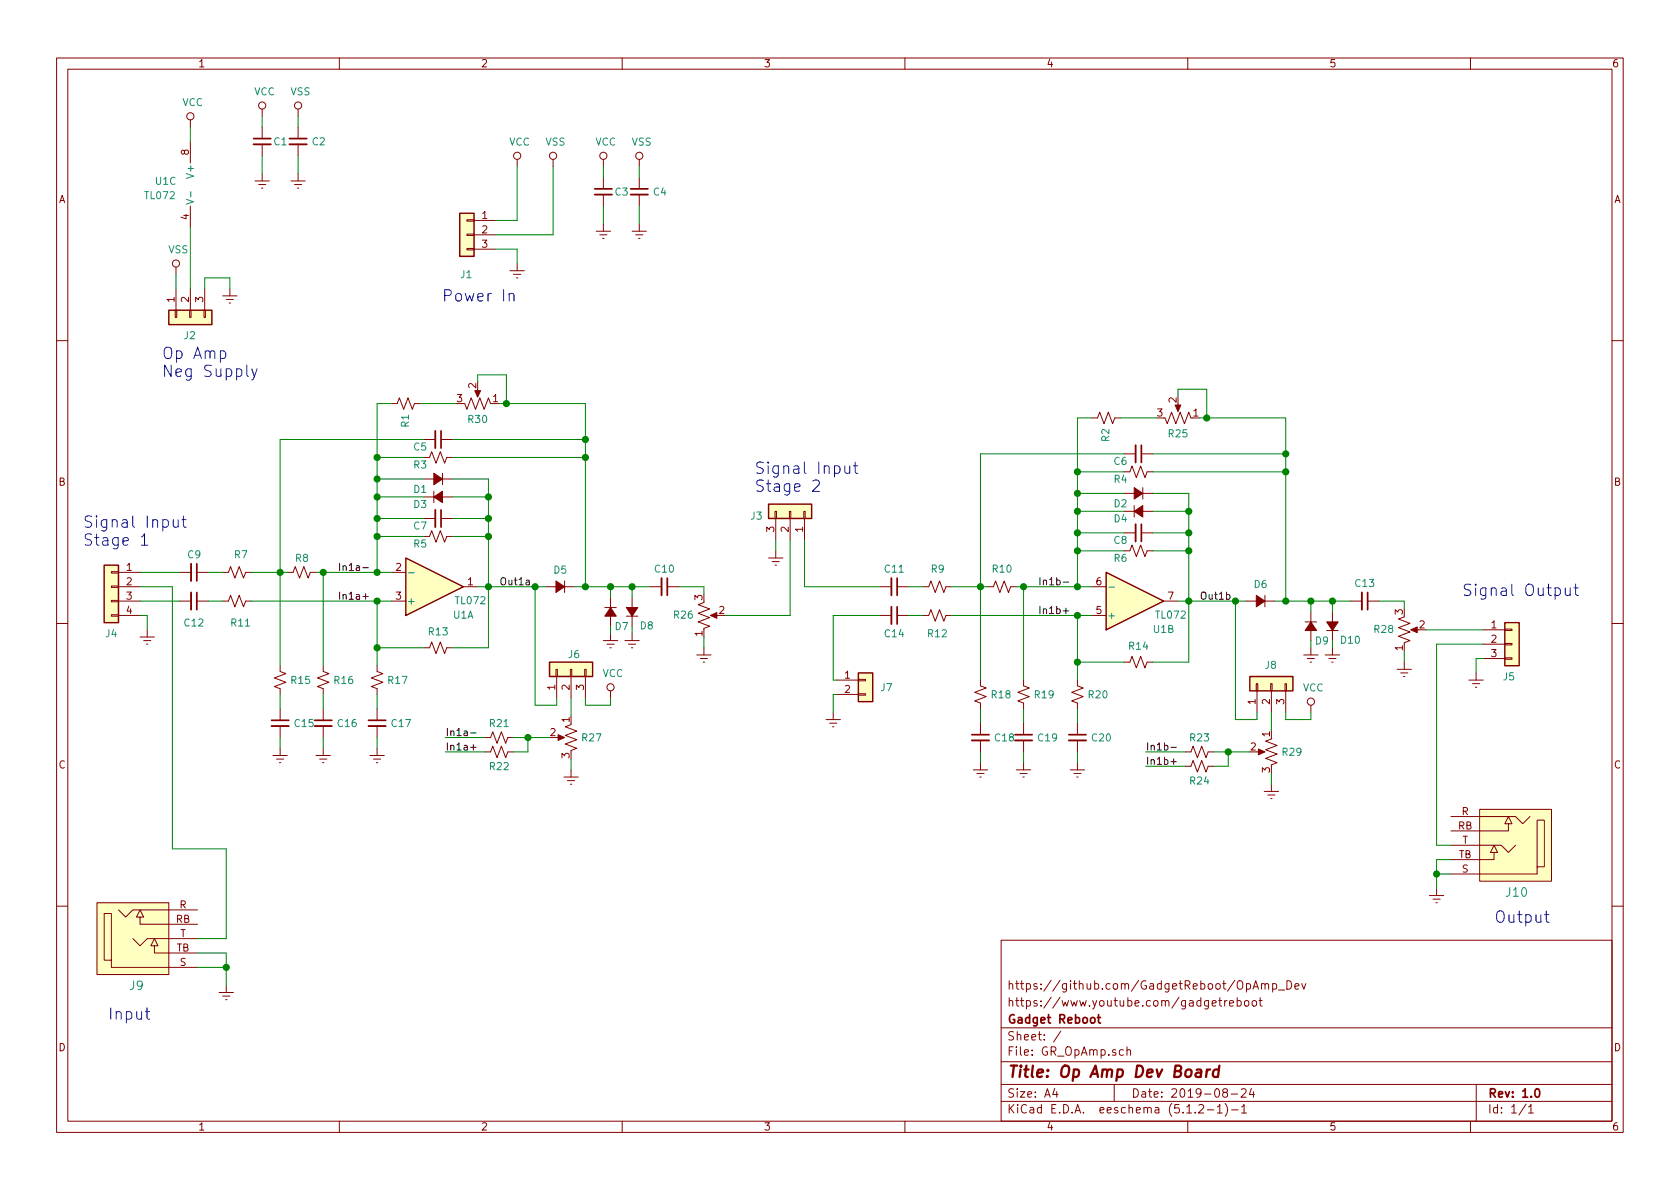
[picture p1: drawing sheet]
<svg xmlns="http://www.w3.org/2000/svg" width="297mm" height="210mm" viewBox="0 0 297 210" stroke-linecap="round" stroke-linejoin="round" font-family="sans-serif">
<g fill="none" stroke="#840000" stroke-width=".18">
<path d="M10 10.3h277v189.9h-277zM12 12.2h273v186.1h-273zM46.4 19.3v1.3M52.7 19.3v1.3M60 10.3v1.9M110 10.3v1.9M160 10.3v1.9M210 10.3v1.9M260 10.3v1.9M33.7 21.2v1.3M33.7 25v3.8M33.7 36.4v3.9"/>
<path d="M45.1 32h2.5M45.7 32.6h1.3M46.2 33.3h.3M46.4 22.5v2M46.4 25.5v2.1M46.4 30.7v1.3M51.4 32h2.6M52.1 32.6h1.2M52.6 33.3h.2M52.7 22.5v2M52.7 25.5v2.1M52.7 30.7v1.3"/>
<path d="M82.5 38.9h1.3v.2h-1.3zM83.8 39h3.8M91.4 28.2v1.3M97.8 28.2v1.3M106.7 28.2v1.3M106.7 31.4v2M106.7 34.4v2M106.7 39.6v1.3M113 28.2v1.3M113 31.4v2M113 34.4v2M113 39.6v1.3"/>
<path d="M31 54.9h.2v1.2h-.2zM31.1 47.2v1.3M31.1 51v3.9M33.5 54.9h.3v1.2h-.3zM33.7 51v3.9M36.1 54.9h.2v1.2h-.2zM36.2 51v3.9M39.4 52.3h2.5M40 53h1.3M40.5 53.6h.3M40.6 51v1.3M82.5 43.9h1.3v.3h-1.3z"/>
<path d="M82.5 41.4h1.3v.3h-1.3zM83.8 41.5h3.8M83.8 44.1h3.8M90.2 47.9h2.5M90.8 48.5h1.3M91.3 49.1h.3M91.4 46.6v1.3M105.4 40.9h2.5M106 41.5h1.3M106.6 42.2h.2M111.8 40.9h2.5M112.4 41.5h1.3"/>
<path d="M112.9 42.2h.3M10 60.2h2M69.2 71.4h1l.4-1 .8 2 .7-2 .8 2 .4-1h1M74.9 77.7h2.1M78 77.7h2M82.2 71.4l.3 1 .8-2 .8 2 .7-2 .8 2 .8-2 .3 1M84.5 68.8v1M193 73.9h1.1l.3-1 .8 2 .8-2 .7 2 .4-1h1M206 73.9l.4 1 .7-2 .8 2 .8-2 .7 2 .8-2 .4 1M208.3 71.4v1M285 60.2h2M74.9 94.9h1l.4-1.1 .8 2.1 .8-2.1 .7 2.1 .4-1h1"/>
<path d="M74.9 80.9h1l.4-1 .8 2 .8-2 .7 2 .4-1h1M74.9 91.7h2.1M74.9 87.9h5.1M74.9 84.7h5.1M76.7 86.9v2M78 91.7h2M78.2 83.7v2M135.9 98.7h2.5M136.5 99.3h1.3M137 90.4h.3v1.3h-.3zM137 99.9h.3M137.2 91.7v3.8"/>
<path d="M137.2 97.4v1.3M139.6 90.4h.2v1.3h-.2zM139.7 91.7v3.8M142.1 90.4h.3v1.3h-.3zM142.2 91.7v3.8M198.8 97.4h1l.4-1 .7 2 .8-2 .7 2 .4-1h1M198.8 83.4h1l.4-1 .7 2 .8-2 .7 2 .4-1h1M198.8 94.2h2M198.8 90.4h5M198.8 87.2h5M198.8 80.3h2M200.5 89.4v2"/>
<path d="M201.8 94.2h2M201.8 80.3h2M202.1 86.2v2.1M10 110.3h2M19.7 108.7h1.3v.3h-1.3zM19.7 106.2h1.3v.2h-1.3zM19.7 103.6h1.3v.3h-1.3zM19.7 101.1h1.3v.2h-1.3zM21 103.8h3.8M21 101.2h3.8M21 106.3h3.8M21 108.8h3.8"/>
<path d="M24.8 112.6h2.5M25.4 113.3h1.3M25.9 113.9h.3M26 111.4v1.2M31.7 101.2h2.1M31.7 106.3h2.1M34.8 101.2h2M34.8 106.3h2M39.4 101.2h1l.4-1 .7 2 .8-2 .8 2 .3-1h1M39.4 106.3h1l.4-1 .7 2 .8-2 .8 2 .3-1h1M49.5 117.7v1l1 .4-2 .8 2 .7-2 .8 1 .4v1M50.8 101.2h1l.4-1 .8 2 .7-2 .8 2 .4-1h1"/>
<path d="M57.1 117.7v1l1.1 .4-2.1 .8 2.1 .7-2.1 .8 1 .4v1M66.7 117.7v1l1 .4-2 .8 2 .7-2 .8 1 .4v1M69.2 101.2h2.6M69.2 106.3h2.6M74.9 114.5h1l.4-1 .8 2.1 .8-2.1 .7 2.1 .4-1.1h1M81.9 103.8h2.6M96.5 103.8h5.1M98.3 118.4h.3v1.2h-.3zM98.4 119.6v3.8M99.8 102.7v2.1M100.8 118.4h.3v1.2h-.3zM101 119.6v3.8"/>
<path d="M103.4 118.4h.2v1.2h-.2zM103.5 119.6v3.8M106.7 113.3h2.5M106.9 107.4h2.1M107.3 113.9h1.3M107.8 114.5h.3M107.9 105.7v5M107.9 112v1.3M110.5 113.3h2.5M110.7 109h2.1M111.1 113.9h1.3M111.6 114.5h.3"/>
<path d="M111.8 105.7v5M111.8 112v1.3M114.9 103.8h2.1M118 103.8h2M123.2 115.8h2.5M123.8 116.5h1.3M124.3 117.1h.3M124.5 106.5l-1.1 .4 2.1 .8-2.1 .8 2.1 .7-2.1 .8 2.1 .7-1 .4v.3M124.5 114.5v1.3M126 108.8h1M155.6 103.8h2M155.6 108.8h2"/>
<path d="M158.6 103.8h2.1M158.6 108.8h2.1M163.2 103.8h1l.4-1.1 .8 2.1 .7-2.1 .8 2.1 .4-1h1M163.2 108.8h1l.4-1 .8 2 .7-2 .8 2 .4-1h1M174.6 103.8h1l.4-1.1 .8 2.1 .7-2.1 .8 2.1 .4-1h1M193 103.8h2.6M193 108.8h2.6M198.8 117.1h1l.4-1 .7 2 .8-2 .7 2 .4-1h1M205.7 106.3h2.6M220.3 106.3h5.1M223.6 105.3v2M230.5 115.8h2.5"/>
<path d="M230.8 110h2M231.1 116.5h1.3M231.6 117.1h.3M231.8 108.2v5.1M231.8 114.5v1.3M234.3 115.8h2.6M234.6 111.5h2M234.9 116.5h1.3M235.5 117.1h.2M235.6 108.2v5.1M235.6 114.5v1.3M238.8 106.3h2"/>
<path d="M241.8 106.3h2M247 118.4h2.6M247.6 119h1.3M248.2 119.6h.2M248.3 109.1l-1 .4 2 .7-2 .8 2 .8-2 .7 2 .8-1 .4v.2M248.3 117.1v1.3M249.8 111.4h1M261 119v1.3M262.3 113.9h3.8M262.3 116.5h3.8M262.3 111.4h3.8M266.1 116.3h1.2v.3h-1.2z"/>
<path d="M266.1 113.8h1.2v.2h-1.2zM266.1 111.2h1.2v.3h-1.2zM285 110.3h2M48.3 133.6h2.5M48.9 134.2h1.3M49.4 134.9h.3M49.5 125.3v2.1M49.5 128.4v2M49.5 132.3v1.3M55.9 133.6h2.5M56.5 134.2h1.3M57 134.9h.3"/>
<path d="M57.1 125.3v2.1M57.1 128.4v2M57.1 132.3v1.3M65.4 133.6h2.5M66 134.2h1.3M66.5 134.9h.3M66.7 125.3v2.1M66.7 128.4v2M66.7 132.3v1.3M85.7 130.4h1l.4-1 .8 2 .7-2 .8 2 .4-1h1M85.7 133h1l.4-1.1 .8 2.1 .7-2.1 .8 2.1 .4-1h1M98.4 130.4h1"/>
<path d="M99.7 137.4h2.5M100.3 138h1.3M100.8 138.7h.3M101 128.1l-1.1 .4 2.1 .8-2.1 .7 2.1 .8-2.1 .8 2.1 .7-1 .4M101 136.1v1.3M107.9 122.2v1.2M146 127.2h2.6M146.7 127.9h1.3M147.2 128.5h.2M147.3 126v1.2M148 120.3h3.8M148 122.8h3.8"/>
<path d="M151.8 122.7h1.2v.2h-1.2zM151.8 120.1h1.2v.3h-1.2zM172.1 136.1h2.5M172.7 136.8h1.3M173.2 137.4h.3M173.4 120.3v1l1 .4-2.1 .7 2.1 .8-2.1 .7 1.1 .4v1M173.4 127.9v2M173.4 130.9v2.1M173.4 134.9v1.2M179.7 136.1h2.5M180.3 136.8h1.3M180.8 137.4h.3"/>
<path d="M181 120.3v1l1 .4-2 .7 2 .8-2 .7 1 .4v1M181 127.9v2M181 130.9v2.1M181 134.9v1.2M189.2 136.1h2.6M189.9 136.8h1.2M190.4 137.4h.2M190.5 120.3v1l1 .4-2 .7 2 .8-2 .7 1 .4v1M190.5 127.9v2M190.5 130.9v2.1M190.5 134.9v1.2M209.5 133h1.1l.3-1.1 .8 2.1 .8-2.1 .7 2.1 .4-1h1"/>
<path d="M209.5 135.5h1.1l.3-1 .8 2 .8-2 .7 2 .4-1h1M222.1 120.9h.3v1.3h-.3zM222.2 133h1.1M222.2 122.2v3.8M223.5 139.9h2.6M224.7 120.9h.2v1.3h-.2zM224.8 130.7l-1 .4 2 .7-2 .8 2 .7-2 .8 2 .8-1 .3M224.8 122.2v3.8M224.8 138.7v1.2M227.2 120.9h.3v1.3h-.3zM227.3 122.2v3.8M231.8 124.7v1.3"/>
<path d="M259.7 120.3h2.6M260.3 120.9h1.3M260.9 121.5h.2M17.1 159.6h12.7v12.7h-12.7zM224.2 140.6h1.2M224.7 141.2h.2M252.7 158.4h2.6M253.4 159h1.2M253.9 159.6h.2M254 157.1v1.3M256.5 149.5h8.9l1.3 1.2 1.3-1.2M256.5 144.4h11.5l1.2 1.3 1.3-1.3"/>
<path d="M261.6 143.1h12.7v12.7h-12.7zM264.2 150.7h-.7l.7-1.2 .6 1.2h-.6v1.3h-7.7M266.7 145.7h-.6l.6-1.3 .6 1.3h-.6v1.2h-10.2M271.8 153.3h1.2v-8.3h-1.2v9.6h-15.3M10 160.2h2M19.7 169.8h-1.3v-8.3h1.3v9.6h15.2M21 160.9l1.2 1.3 1.3-1.3h11.4M23.5 166l1.3 1.3 1.2-1.3h8.9M24.8 162.2h.6l-.6-1.3-.7 1.3h.7v1.2h10.1M27.3 167.3h.6l-.6-1.3-.6 1.3h.6v1.2h7.6M38.7 175.5h2.6M39.4 176.1h1.2"/>
<path d="M39.9 176.8h.2M40 174.2v1.3M177 166.3h108v32h-108zM214.3 177.4l.7-.1v-.3l-.5-.1-.2 .2 .1 .7h.6M215.5 176.9h.5M215.7 176.4v1.3l.3 .2M216.5 176.9v1M217 176.9l-.3 .1-.2 .2M217.4 177.4l.7-.1-.1-.3-.4-.1-.2 .2v.7h.6M218.7 177l.5-.1 .3 .3-.1 .6-.2 .1-.5-.1M218.7 176.4v1.5M220.1 177.1l.2-.2 .5 .2v.7l-.3 .1-.4-.1z"/>
<path d="M221.5 177.1l.2-.2 .4 .2v.7l-.2 .1-.4-.1zM221.5 174.9l.5-1.5 .5 1.5M221.7 174.5h.7M222.6 176.9h.6M222.8 176.4v1.3l.4 .2M223 174.1l.1-.1a.37 .37 0 0 1 .6 .1v.8M223 173.9v1M223.7 174.1l.2-.2 .3 .1 .1 .9M225 174l.5-.1 .2 .3-.1 .6h-.6M225 173.9v1.5M226 175.1h1.2M227.5 173.4a.75 .75 0 0 1 .9 .8 .75 .75 0 0 1-.9 .7z"/>
<path d="M229 174.4l.7-.1-.1-.3-.4-.1-.2 .2v.7h.6M230.1 173.9l.4 1 .4-1M285 160.2h2M60 198.3v1.9M110 198.3v1.9M160 198.3v1.9M177 194.8h108M177 191.8h108M177 187.8h108M177 181.8h108M186.5 192.5l-.4 1h1M186.8 193v1"/>
<path d="M187.6 182.3l-1.3 2M197 191.8v3M198.6 185.7l-.4-.1-.3 .3 .1 .6 .2 .1 .4-.1M199.3 185.7l.2-.1 .3 .1 .1 .9M199.3 185.1v1.5M210 198.3v1.9M212 195.5l.2-.2h.3l.3 .5-.9 1h.9M213.5 196.3h1.1M215.2 195.8l.5-.5v1.5M215.2 196.8h.9M216.5 193.2l-.3-.3 .1-.2a.48 .48 0 0 1 .6-.1l.1 .2-.1 .3-.6 .1a.48 .48 0 0 0 0 .7l.2 .1 .5-.1v-.4l-.2-.3M216.6 195.1a1.71 1.71 0 0 1 0 2.3"/>
<path d="M217.7 193.5h1.1M217.8 196.3h1.1M219.5 192.7l.2-.2h.3l.3 .2v.3v.2l-.9 .8h.9M219.5 195.8l.5-.5v1.5M219.5 196.8h.9M221.3 192.5l-.4 1h.9M221.6 193v1M260 198.3v1.9M261 191.8v6.5M269.8 195.2l-1.2 2M270.3 195.8l.4-.5v1.5M270.3 196.8h.8"/>
<circle cx="46.4" cy="18.7" r=".63"/>
<circle cx="52.7" cy="18.7" r=".63"/>
<circle cx="33.7" cy="20.6" r=".63"/>
<circle cx="91.4" cy="27.6" r=".63"/>
<circle cx="97.8" cy="27.6" r=".63"/>
<circle cx="106.7" cy="27.6" r=".63"/>
<circle cx="113" cy="27.6" r=".63"/>
<circle cx="31.1" cy="46.6" r=".63"/>
<circle cx="107.9" cy="121.5" r=".63"/>
<circle cx="231.8" cy="124.1" r=".63"/>
</g>
<g fill="none" stroke="#840000" stroke-width=".3">
<path d="M44.8 24.5h3.1M51.2 24.5h3M105.2 33.4h3M111.5 33.4h3.1M78 76.2v3M201.8 78.7v3.1M34.8 99.7v3M78 90.2v3M201.8 92.7v3.1M34.8 104.8v3M118 102.2v3.1M158.6 102.2v3.1"/>
<path d="M158.6 107.3v3.1M241.8 104.8v3M48 127.4h3.1M55.6 127.4h3.1M65.2 127.4h3M171.8 129.9h3.1M179.5 129.9h3M189 129.9h3M194 179.9h.6M194.2 179.4v1.3l.4 .2M271.5 192.7l.2-.2a.81 .81 0 0 1 .6 .6 .81 .81 0 0 1-.3 .8l-.1 .1a.79 .79 0 0 1-.4-1.3z"/>
</g>
<path d="M211.6 189.2h.7v1.2M212.4 189.6l-.7 .1a.4 .4 0 0 0-.3 .3 .4 .4 0 0 0 .2 .4l.7-.1M213.4 189.1l-.2 1.3M214 189.1a.54 .54 0 0 0-.6 .4M215.5 189.2a.68 .68 0 0 0-1 .3l-.1 .6 .2 .2 .2 .1 .5-.1M215.6 188.4l-.3 2" fill="none" stroke="#840000" stroke-width=".41"/>
<g fill="#ffffc2" stroke="#ffffc2" stroke-width=".18">
<path d="M71.8 98.7l10.1 5.1-10.1 5z"/>
<path d="M17.1 159.6h12.7v12.7h-12.7z"/>
<path d="M261.6 143.1h12.7v12.7h-12.7z"/>
<path d="M97.2 117.1h7.6v2.5h-7.6z"/>
<path d="M29.8 54.9h7.7v2.5h-7.7z"/>
<path d="M195.6 101.2l10.1 5.1-10.1 5.1z"/>
<path d="M221 119.6h7.6v2.6h-7.6z"/>
<path d="M18.4 99.9h2.6v10.2h-2.6z"/>
<path d="M135.9 89.1h7.6v2.6h-7.6z"/>
<path d="M151.8 119h2.5v5.1h-2.5z"/>
<path d="M266.1 110.1h2.5v7.6h-2.5z"/>
<path d="M81.3 37.7h2.5v7.6h-2.5z"/>
</g>
<path d="M81.3 37.7h2.5v7.6h-2.5zM29.8 54.9h7.7v2.5h-7.7zM18.4 99.9h2.6v10.2h-2.6zM71.8 98.7l10.1 5.1-10.1 5zM135.9 89.1h7.6v2.6h-7.6zM97.2 117.1h7.6v2.5h-7.6zM151.8 119h2.5v5.1h-2.5zM195.6 101.2l10.1 5.1-10.1 5.1zM221 119.6h7.6v2.6h-7.6zM266.1 110.1h2.5v7.6h-2.5z" fill="none" stroke="#840000" stroke-width=".25"/>
<path d="M32.9 35.2l1.3 .5-1.3 .4M33.7 33.9v.9M72.2 101.3h1M196.1 103.8h1" fill="none" stroke="#008484" stroke-width=".18"/>
<g fill="none" stroke="#840000" stroke-width=".33">
<path d="M44.8 25.5h3.1M51.2 25.5h3M105.2 34.4h3M111.5 34.4h3.1M77 76.2v3M200.8 78.7v3.1M33.8 99.7v3M77 90.2v3M200.8 92.7v3.1M33.8 104.8v3M117 102.2v3.1M157.6 102.2v3.1"/>
<path d="M157.6 107.3v3.1M240.8 104.8v3M48 128.4h3.1M55.6 128.4h3.1M65.2 128.4h3M171.8 130.9h3.1M179.5 130.9h3M189 130.9h3"/>
</g>
<g fill="#840000" stroke="#840000" stroke-width=".18">
<path d="M76.7 87.9l1.5-1v2z"/>
<path d="M76.7 83.7l1.5 1-1.5 1z"/>
<path d="M110.7 107.4h2.1l-1 1.6z"/>
<path d="M107.9 107.4l1.1 1.6h-2.1z"/>
<path d="M98.3 102.7l1.5 1.1-1.5 1z"/>
<path d="M98.7 129.9l1.1 .5-1.1 .5z"/>
<path d="M83.9 69.1h1.1l-.5 1.1z"/>
<path d="M125.6 108.8l1.1-.5v1z"/>
<path d="M200.5 90.4l1.6-1v2z"/>
<path d="M200.5 86.2l1.6 1-1.6 1.1z"/>
<path d="M234.6 110h2l-1 1.5z"/>
<path d="M231.8 110l1 1.5h-2z"/>
<path d="M222.1 105.3l1.5 1-1.5 1z"/>
<path d="M222.5 132.5l1.1 .5-1.1 .5z"/>
<path d="M207.8 71.6h1l-.5 1.2z"/>
<path d="M249.4 111.4l1.2-.5v1z"/>
</g>
<g fill="none" stroke="#008400" stroke-width=".18">
<path d="M33.7 22.5v2.5M46.4 20.6v1.9M46.4 27.6v3.1M52.7 20.6v1.9M52.7 27.6v3.1M91.4 29.5v9.5h-3.8M97.8 29.5v12h-10.2M106.7 29.5v1.9M106.7 36.4v3.2M113 29.5v1.9M113 36.4v3.2M31.1 48.5v2.5"/>
<path d="M33.7 40.3v10.7M36.2 51v-1.9h4.4v1.9M87.6 44.1h3.8v2.5M69.2 71.4h-2.5v29.8M74.3 71.4h6.3M74.9 77.7h-25.4v40M80 77.7h23.5M84.5 67.6v-1.3h5v5.1M88.3 71.4h15.2v32.4M193 73.9h-2.5v29.9M198.1 73.9h6.4M208.3 70.1v-1.3h5.1v5.1"/>
<path d="M212.1 73.9h15.2v32.4M66.7 94.9h8.2M66.7 91.7h8.2M66.7 87.9h8.2M66.7 84.7h8.2M66.7 80.9h8.2M80 94.9h6.4M80 84.7h6.4v29.8h-6.4M80 91.7h6.4M80 87.9h6.4M80 80.9h23.5M137.2 95.5v1.9"/>
<path d="M139.7 95.5v13.3h-11.4M142.2 95.5v8.3h13.4M190.5 97.4h8.3M190.5 94.2h8.3M190.5 90.4h8.3M190.5 87.2h8.3M190.5 83.4h8.3M198.8 80.3h-25.4v40M203.8 97.4h6.4M203.8 87.2h6.4v29.9h-6.4M203.8 94.2h6.4M203.8 90.4h6.4"/>
<path d="M203.8 83.4h23.5M203.8 80.3h23.5M24.8 103.8h5.7v46.3h9.5v15.9h-5.1M24.8 101.2h6.9M24.8 106.3h6.9M24.8 108.8h1.2v2.6M36.8 101.2h2.6M36.8 106.3h2.6M44.4 101.2h6.4M44.4 106.3h24.8M55.9 101.2h13.3M57.1 101.2v16.5"/>
<path d="M66.7 106.3v11.4M66.7 114.5h8.2M84.5 103.8h12M94.6 103.8v20.9h3.8v-1.3M101.6 103.8h13.3M107.9 103.8v1.9M107.9 110.7v1.3M111.8 103.8v1.9M111.8 110.7v1.3M120 103.8h4.5v1.2M124.5 112.6v1.9M155.6 108.8h-8.3v11.5h.7"/>
<path d="M160.7 103.8h2.5M160.7 108.8h2.5M168.3 103.8h6.3M168.3 108.8h24.7M179.7 103.8h13.3M181 103.8v16.5M190.5 108.8v11.5M190.5 117.1h8.3M208.3 106.3h12M218.4 106.3v20.9h3.8v-1.2M225.4 106.3h13.4M231.8 106.3v1.9"/>
<path d="M231.8 113.3v1.2M235.6 106.3v1.9M235.6 113.3v1.2M243.8 106.3h4.5v1.3M248.3 115.2v1.9M252.1 111.4h10.2M262.3 113.9h-8.3v35.6h2.5M262.3 116.5h-1.3v2.5M49.5 122.8v2.5M49.5 130.4v1.9M57.1 122.8v2.5M57.1 130.4v1.9"/>
<path d="M66.7 122.8v2.5M66.7 130.4v1.9M78.7 130.4h7M78.7 133h7M90.8 130.4h6.4M93.3 130.4v2.6h-2.5M101 123.4v3.2M101 134.2v1.9M103.5 123.4v1.3h4.4v-1.3M148 122.8h-.7v3.2M173.4 125.3v2.6M173.4 133v1.9"/>
<path d="M181 125.3v2.6M181 133v1.9M190.5 125.3v2.6M190.5 133v1.9M202.6 133h6.9M202.6 135.5h6.9M214.6 133h6.4M217.2 133v2.5h-2.6M224.8 126v3.2M224.8 136.8v1.9M227.3 126v1.2h4.5v-1.2M254 154.6h2.5"/>
<path d="M256.5 152h-2.5v5.1M34.9 168.5h5.1v5.7M34.9 171.1h5.1"/>
</g>
<g fill="#008400" stroke="#008400" stroke-width=".25">
<circle cx="86.4" cy="103.8" r=".51"/>
<circle cx="86.4" cy="94.9" r=".51"/>
<circle cx="86.4" cy="91.7" r=".51"/>
<circle cx="86.4" cy="87.9" r=".51"/>
<circle cx="66.7" cy="94.9" r=".51"/>
<circle cx="66.7" cy="91.7" r=".51"/>
<circle cx="66.7" cy="87.9" r=".51"/>
<circle cx="66.7" cy="84.7" r=".51"/>
<circle cx="103.5" cy="103.8" r=".51"/>
<circle cx="108" cy="103.8" r=".51"/>
<circle cx="66.7" cy="114.5" r=".51"/>
<circle cx="66.7" cy="101.2" r=".51"/>
<circle cx="66.7" cy="106.3" r=".51"/>
<circle cx="49.5" cy="101.2" r=".51"/>
<circle cx="57.2" cy="101.2" r=".51"/>
<circle cx="103.5" cy="80.9" r=".51"/>
<circle cx="94.6" cy="103.8" r=".51"/>
<circle cx="93.3" cy="130.4" r=".51"/>
<circle cx="111.8" cy="103.8" r=".51"/>
<circle cx="66.7" cy="80.9" r=".51"/>
<circle cx="103.5" cy="77.7" r=".51"/>
<circle cx="89.5" cy="71.4" r=".51"/>
<circle cx="210.2" cy="106.3" r=".51"/>
<circle cx="210.2" cy="97.4" r=".51"/>
<circle cx="210.2" cy="94.2" r=".51"/>
<circle cx="210.2" cy="90.4" r=".51"/>
<circle cx="190.5" cy="97.4" r=".51"/>
<circle cx="190.5" cy="94.2" r=".51"/>
<circle cx="190.5" cy="90.4" r=".51"/>
<circle cx="190.5" cy="87.2" r=".51"/>
<circle cx="227.3" cy="106.3" r=".51"/>
<circle cx="231.8" cy="106.3" r=".51"/>
<circle cx="190.5" cy="117.1" r=".51"/>
<circle cx="190.5" cy="103.8" r=".51"/>
<circle cx="190.5" cy="108.8" r=".51"/>
<circle cx="173.4" cy="103.8" r=".51"/>
<circle cx="181" cy="103.8" r=".51"/>
<circle cx="227.3" cy="83.4" r=".51"/>
<circle cx="218.4" cy="106.3" r=".51"/>
<circle cx="217.2" cy="133" r=".51"/>
<circle cx="235.6" cy="106.3" r=".51"/>
<circle cx="190.5" cy="83.4" r=".51"/>
<circle cx="227.3" cy="80.3" r=".51"/>
<circle cx="213.4" cy="73.9" r=".51"/>
<circle cx="40" cy="171.1" r=".51"/>
<circle cx="254" cy="154.6" r=".51"/>
</g>
<path d="M64.2 105.5h.9M64.2 100.4h.9M188 108h1M188 102.9h1M216.9 105.2l.3-.1 .3 .3-.2 .5h-.4M83.2 129.6h1M83.2 132.2h1M207 132.2h1M207 134.7h1" fill="none" stroke="#000" stroke-width=".18"/>
<g fill="none" stroke="#0000c2" stroke-width=".18">
<path d="M90 52.1a.52 .52 0 0 1 .8-.1l.1 1.2M90 51.9v1.3M39 62.1l.5-.1 .4 .4v.6l-.2 .3-.2 .1-.5-.1M44.5 65.2l.5 1.4M45.5 65.2l-.7 1.9-.3 .1M25 95l.6-.6v2M25 96.4h1.1M30.6 91.9l.1 1.2a.53 .53 0 0 0 .8-.1M31.5 91.9v1.3M32.2 91.9h.7M32.4 91.2v1.7l.1 .2 .4 .1M143.7 85.1l.3-.2h.5l.3 .2 .1 .3-.1 .3-1.2 1.2h1.3"/>
<path d="M149.4 82.4l.1 1.2a.53 .53 0 0 0 .7-.1M150.2 82.4v1.3M150.9 82.4h.8M151.2 81.7v1.7l.1 .2 .4 .1M276.8 104l.1 1.2a.52 .52 0 0 0 .7-.1M277.6 104v1.3M278.3 104h.7M278.6 103.3v1.7l.1 .2 .3 .1M25.7 178.9h.8M26 178.2v1.7l.1 .2 .4 .1M273.1 161.7h.8M273.4 161.1v1.7l.1 .2 .4 .1"/>
</g>
<g font-size="2.8" fill="#0000c2">
<text x="78.1" y="53.3">Power In</text>
<text x="28.6" y="63.5">Op Amp</text>
<text x="28.6" y="66.7">Neg Supply</text>
<text x="133.3" y="83.8">Signal Input</text>
<text x="133.3" y="87">Stage 2</text>
<text x="14.6" y="93.3">Signal Input</text>
<text x="14.6" y="96.5">Stage 1</text>
<text x="258.4" y="105.4">Signal Output</text>
<text x="264.2" y="163.2">Output</text>
<text x="19" y="180.3">Input</text>
</g>
<text font-size="2.8" fill="#840000" x="178" y="190.5">Title: Op Amp Dev Board</text>
<g font-size="2.1" fill="#008484">
<text x="266.4" y="158.6">J10</text>
<text x="23" y="175.1">J9</text>
</g>
<g font-size="2.1" fill="#840000">
<text x="178" y="178">https://www.youtube.com/gadgetreboot</text>
<text x="178" y="175">https://github.com/GadgetReboot/OpAmp_Dev</text>
<text x="178" y="184">Sheet: /</text>
<text x="178" y="181">Gadget Reboot</text>
<text x="178" y="186.7">File: GR_OpAmp.sch</text>
<text x="178" y="196.9">KiCad E.D.A. eeschema (5.1.2-1)-1</text>
<text x="178" y="194.1">Size: A4</text>
<text x="200" y="194.1">Date: 2019-08-24</text>
<text x="263" y="194.1">Rev: 1.0</text>
<text x="263" y="196.9">Id: 1/1</text>
</g>
<g font-size="1.8" fill="#840000">
<text x="35" y="11.9">1</text>
<text x="85" y="11.9">2</text>
<text x="135" y="11.9">3</text>
<text x="185" y="11.9">4</text>
<text x="235" y="11.9">5</text>
<text x="285" y="11.9">6</text>
<text x="33.4" y="27.4" transform="rotate(-90 33.4 27.4)">8</text>
<text x="10.4" y="35.9">A</text>
<text x="285.4" y="35.9">A</text>
<text x="33.4" y="38.8" transform="rotate(-90 33.4 38.8)">4</text>
<text x="85.2" y="38.7">1</text>
<text x="85.2" y="41.3">2</text>
<text x="85.2" y="43.8">3</text>
<text x="30.9" y="53.4" transform="rotate(-90 30.9 53.4)">1</text>
<text x="33.4" y="53.4" transform="rotate(-90 33.4 53.4)">2</text>
<text x="35.9" y="53.4" transform="rotate(-90 35.9 53.4)">3</text>
<text x="80.8" y="71.1">3</text>
<text x="84.2" y="68.7" transform="rotate(-90 84.2 68.7)">2</text>
<text x="87.1" y="71.1">1</text>
<text x="208" y="71.2" transform="rotate(-90 208 71.2)">2</text>
<text x="204.6" y="73.7">3</text>
<text x="211" y="73.7">1</text>
<text x="10.4" y="85.9">B</text>
<text x="285.4" y="85.9">B</text>
<text x="136.9" y="94.1" transform="rotate(-90 136.9 94.1)">3</text>
<text x="139.4" y="94.1" transform="rotate(-90 139.4 94.1)">2</text>
<text x="142" y="94.1" transform="rotate(-90 142 94.1)">1</text>
<text x="22.4" y="101">1</text>
<text x="70" y="101">2</text>
<text x="22.4" y="103.5">2</text>
<text x="22.4" y="106">3</text>
<text x="70" y="106">3</text>
<text x="82.7" y="103.5">1</text>
<text x="124.2" y="106.1" transform="rotate(-90 124.2 106.1)">3</text>
<text x="193.8" y="103.5">6</text>
<text x="206.5" y="106">7</text>
<text x="22.4" y="108.6">4</text>
<text x="124.2" y="112.5" transform="rotate(-90 124.2 112.5)">1</text>
<text x="127.2" y="108.6">2</text>
<text x="193.8" y="108.6">5</text>
<text x="248" y="108.7" transform="rotate(-90 248 108.7)">3</text>
<text x="251" y="111.1">2</text>
<text x="263.7" y="111.1">1</text>
<text x="263.7" y="113.7">2</text>
<text x="248" y="115" transform="rotate(-90 248 115)">1</text>
<text x="263.7" y="116.2">3</text>
<text x="98.2" y="122" transform="rotate(-90 98.2 122)">1</text>
<text x="100.7" y="122" transform="rotate(-90 100.7 122)">2</text>
<text x="103.3" y="122" transform="rotate(-90 103.3 122)">3</text>
<text x="149.4" y="120">1</text>
<text x="149.4" y="122.5">2</text>
<text x="222" y="124.6" transform="rotate(-90 222 124.6)">1</text>
<text x="224.5" y="124.6" transform="rotate(-90 224.5 124.6)">2</text>
<text x="227.1" y="124.6" transform="rotate(-90 227.1 124.6)">3</text>
<text x="97.3" y="130.2">2</text>
<text x="100.7" y="127.7" transform="rotate(-90 100.7 127.7)">1</text>
<text x="224.5" y="130.3" transform="rotate(-90 224.5 130.3)">1</text>
<text x="10.4" y="135.9">C</text>
<text x="100.7" y="134.1" transform="rotate(-90 100.7 134.1)">3</text>
<text x="221.1" y="132.7">2</text>
<text x="224.5" y="136.6" transform="rotate(-90 224.5 136.6)">3</text>
<text x="285.4" y="135.9">C</text>
<text x="257.8" y="146.7">RB</text>
<text x="258.4" y="144.1">R</text>
<text x="258.5" y="149.2">T</text>
<text x="257.9" y="151.8">TB</text>
<text x="258.5" y="154.3">S</text>
<text x="31.7" y="160.6">R</text>
<text x="31.1" y="163.2">RB</text>
<text x="31.9" y="165.7">T</text>
<text x="31.2" y="168.3">TB</text>
<text x="31.8" y="170.8">S</text>
<text x="10.4" y="185.9">D</text>
<text x="285.4" y="185.9">D</text>
<text x="35" y="199.9">1</text>
<text x="85" y="199.9">2</text>
<text x="135" y="199.9">3</text>
<text x="185" y="199.9">4</text>
<text x="235" y="199.9">5</text>
<text x="285" y="199.9">6</text>
</g>
<g font-size="1.8" fill="#008484">
<text x="44.9" y="16.9">VCC</text>
<text x="51.4" y="16.9">VSS</text>
<text x="32.2" y="18.8">VCC</text>
<text x="48.5" y="25.7">C1</text>
<text x="55.2" y="25.7">C2</text>
<text x="90" y="25.7">VCC</text>
<text x="96.5" y="25.7">VSS</text>
<text x="105.3" y="25.7">VCC</text>
<text x="111.7" y="25.7">VSS</text>
<text x="25.7" y="35.2">TL072</text>
<text x="27.5" y="32.7">U1C</text>
<text x="34.3" y="31.2" transform="rotate(-90 34.3 31.2)">V+</text>
<text x="108.8" y="34.6">C3</text>
<text x="115.6" y="34.6">C4</text>
<text x="29.8" y="44.8">VSS</text>
<text x="81.5" y="49.2">J1</text>
<text x="32.6" y="60">J2</text>
<text x="72.3" y="75.5" transform="rotate(-90 72.3 75.5)">R1</text>
<text x="82.8" y="74.8">R30</text>
<text x="206.7" y="77.3">R25</text>
<text x="73.2" y="82.8">R3</text>
<text x="73.2" y="79.7">C5</text>
<text x="196.1" y="78.1" transform="rotate(-90 196.1 78.1)">R2</text>
<text x="197" y="82.2">C6</text>
<text x="73.2" y="89.8">D3</text>
<text x="73.2" y="87.2">D1</text>
<text x="197" y="89.7">D2</text>
<text x="197" y="85.4">R4</text>
<text x="73.2" y="93.6">C7</text>
<text x="132.8" y="91.9">J3</text>
<text x="197" y="92.4">D4</text>
<text x="33.2" y="98.7">C9</text>
<text x="41.5" y="98.7">R7</text>
<text x="52.3" y="99.4">R8</text>
<text x="73.2" y="96.8">R5</text>
<text x="97.9" y="101.4">D5</text>
<text x="115.8" y="101.3">C10</text>
<text x="156.5" y="101.3">C11</text>
<text x="164.7" y="101.3">R9</text>
<text x="175.5" y="101.3">R10</text>
<text x="197" y="99.4">R6</text>
<text x="197" y="96.2">C8</text>
<text x="71.9" y="106.9">+</text>
<text x="80.6" y="106.9">TL072</text>
<text x="221.8" y="104">D6</text>
<text x="239.7" y="103.8">C13</text>
<text x="18.7" y="112.7">J4</text>
<text x="32.7" y="110.8">C12</text>
<text x="40.9" y="110.8">R11</text>
<text x="75.8" y="112.4">R13</text>
<text x="80.2" y="109.4">U1A</text>
<text x="108.8" y="111.4">D7</text>
<text x="113.2" y="111.3">D8</text>
<text x="119.2" y="109.4">R26</text>
<text x="156.5" y="112.7">C14</text>
<text x="164.1" y="112.7">R12</text>
<text x="195.7" y="109.5">+</text>
<text x="204" y="111.9">U1B</text>
<text x="204.5" y="109.4">TL072</text>
<text x="232.6" y="114">D9</text>
<text x="237.1" y="113.8">D10</text>
<text x="243" y="111.9">R28</text>
<text x="100.5" y="116.4">J6</text>
<text x="106.5" y="119.7">VCC</text>
<text x="199.7" y="114.9">R14</text>
<text x="223.7" y="118.3">J8</text>
<text x="51.5" y="120.9">R15</text>
<text x="59.2" y="120.9">R16</text>
<text x="68.7" y="120.9">R17</text>
<text x="155.8" y="122.2">J7</text>
<text x="175.4" y="123.5">R18</text>
<text x="183" y="123.5">R19</text>
<text x="192.5" y="123.5">R20</text>
<text x="230.4" y="122.3">VCC</text>
<text x="265.8" y="120.3">J5</text>
<text x="52.1" y="128.6">C15</text>
<text x="59.8" y="128.6">C16</text>
<text x="69.3" y="128.6">C17</text>
<text x="86.6" y="128.6">R21</text>
<text x="103" y="131.1">R27</text>
<text x="176" y="131.1">C18</text>
<text x="183.6" y="131.1">C19</text>
<text x="193.1" y="131.1">C20</text>
<text x="210.5" y="131.1">R23</text>
<text x="86.6" y="136.2">R22</text>
<text x="226.8" y="133.6">R29</text>
<text x="210.5" y="138.7">R24</text>
</g>
<g font-size="1.8">
<text x="59.7" y="101">In1a-</text>
<text x="59.7" y="106">In1a+</text>
<text x="88.3" y="103.5">Out1a</text>
<text x="183.5" y="103.5">In1b-</text>
<text x="212.1" y="106">Out1b</text>
<text x="183.5" y="108.6">In1b+</text>
<text x="78.7" y="130.2">In1a-</text>
<text x="78.7" y="132.7">In1a+</text>
<text x="202.6" y="132.7">In1b-</text>
<text x="202.6" y="135.2">In1b+</text>
</g>
</svg>
